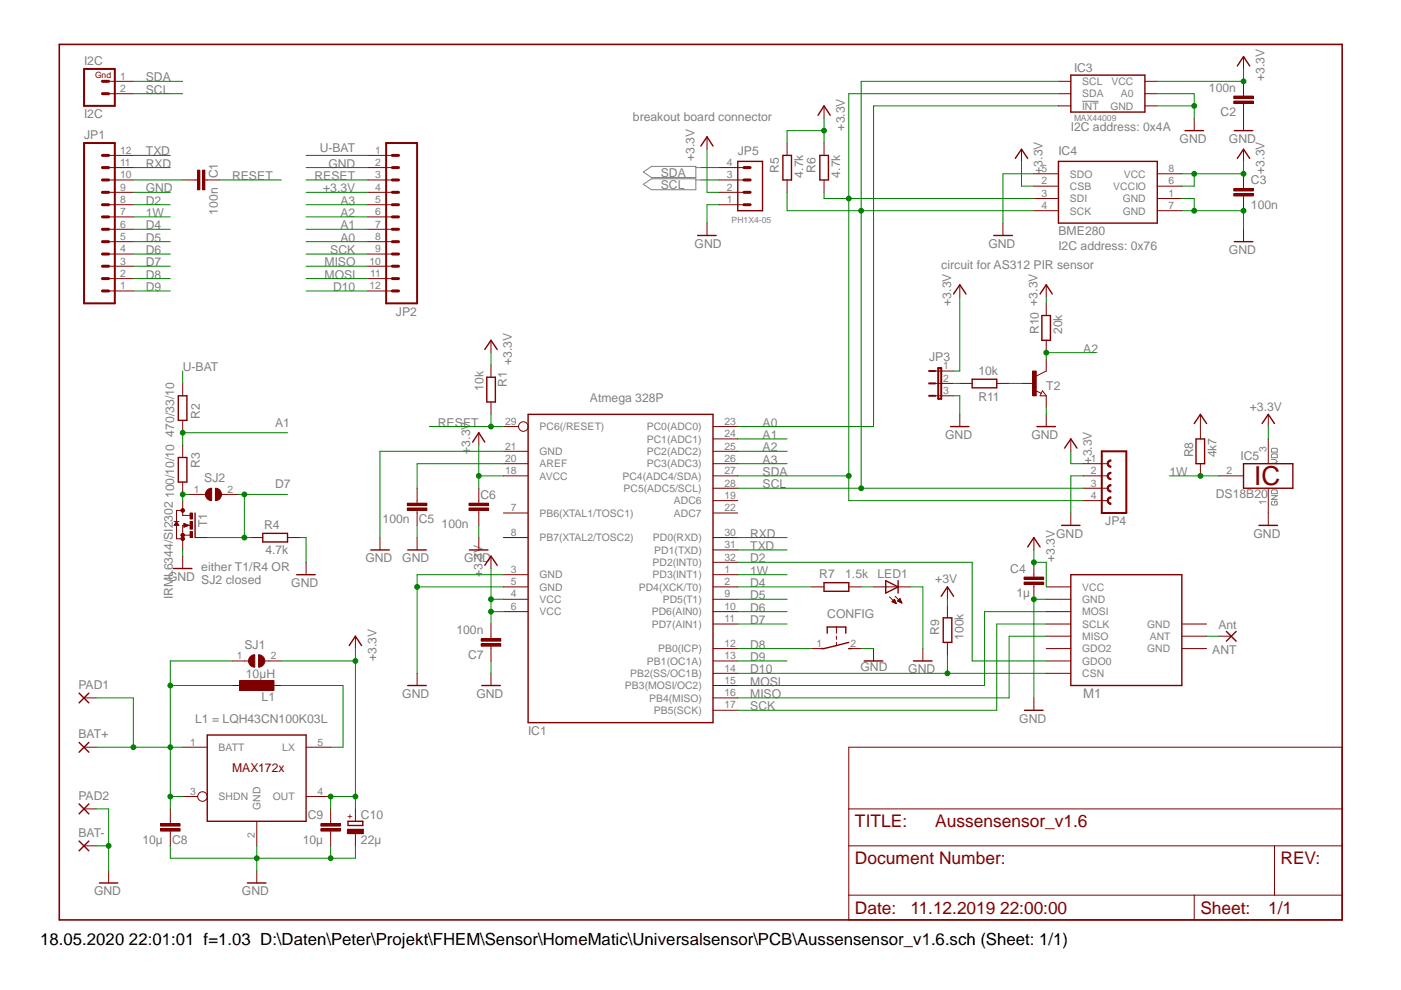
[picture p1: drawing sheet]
<svg xmlns="http://www.w3.org/2000/svg" width="297mm" height="210mm" viewBox="0 0 297 210" stroke-linecap="round" stroke-linejoin="round" font-family="sans-serif">
<path d="M136.4 39.1l1.7-1.2h9.4v2.3h-9.4zM136.4 36.5l1.7-1.2h9.4v2.3h-9.4zM147.5 38.2h1.1M147.5 35.5h1.1M229.4 21.5h3.5M269.6 95.2l.2-.1h.8l.2 .1v.7h-1.2zM269.6 96.4l.2-.2h.8l.2 .2v.6h-1.2zM269.6 97.4h.8l.4 .4-.4 .4h-.8M269.6 104.1l.2-.2h.8l.2 .2v.6h-1.2zM269.6 105.1h1.2l-1.2 .8h1.2M269.8 106.3l-.2 .2v.4l.2 .2h.8l.2-.2v-.4l-.2-.2h-.4v.4" fill="none" stroke="#808080" stroke-width=".21"/>
<path d="M102.8 74.1l1.3-1.9 1.3 1.9M103.2 80h1.8v5.2h-1.8zM112 87.9h39.2v65.3h-39.2zM86.4 145.3h4" fill="none" stroke="#800000" stroke-width=".3"/>
<g fill="none" stroke="#800000" stroke-width=".21">
<path d="M104.1 72.2v2.6M104.1 77.4v2.6M104.1 85.2v2.7M106.7 95.7h5.3M106.7 98.3h5.3M106.7 90.4h3.2M151.2 95.7h5.2M151.2 98.3h5.2M151.2 93.1h5.2M151.2 90.4h5.2M106.7 114h5.3M106.7 108.8h5.3"/>
<path d="M106.7 100.9h5.3M151.2 114h5.2M151.2 108.8h5.2M151.2 100.9h5.2M151.2 119.2h5.2M151.2 116.6h5.2M151.2 106.1h5.2M151.2 103.5h5.2M104.1 134.9v.5M104.1 137v.5M106.7 121.8h5.3M106.7 124.4h5.3"/>
<path d="M106.7 127.1h5.3M106.7 129.7h5.3M151.2 121.8h5.2M151.2 124.4h5.2M151.2 127.1h5.2M151.2 129.7h5.2M151.2 137.5h5.2M151.2 132.3h5.2M88.4 142.8v2.5M151.2 150.6h5.2M151.2 148h5.2M151.2 145.3h5.2"/>
<path d="M151.2 142.8h5.2M151.2 140.1h5.2"/>
<circle cx="111" cy="90.4" r="1.01"/>
</g>
<path d="M102 135.4h4.2v.5h-4.2z" fill-rule="evenodd" fill="#800000"/>
<path d="M102 135.4h4.2v.5h-4.2z" fill="none" stroke="#800000" stroke-width=".21"/>
<path d="M102 136.5h4.2v.5h-4.2z" fill-rule="evenodd" fill="#800000"/>
<path d="M88.4 106.1v.6M88.4 108.2v.6M102 136.5h4.2v.5h-4.2zM104.1 132.3v2.6M104.1 137.5v2.6M195.7 137.5v2.6M104.1 142.8v2.5" fill="none" stroke="#800000" stroke-width=".21"/>
<path d="M102.2 145.3h3.9M193.7 140.1h3.9" fill="none" stroke="#800000" stroke-width=".3"/>
<path d="M86.4 106.7h4.1v.5h-4.1z" fill-rule="evenodd" fill="#800000"/>
<path d="M86.4 106.7h4.1v.5h-4.1z" fill="none" stroke="#800000" stroke-width=".21"/>
<path d="M86.4 107.7h4.1v.5h-4.1z" fill-rule="evenodd" fill="#800000"/>
<path d="M101.5 91.8v2.6M80.6 114v2.6M86.4 107.7h4.1v.5h-4.1zM88.4 103.5v2.6M88.4 108.8v2.6M88.4 114v2.6M101.5 106.1v.6M101.5 108.2v.6M219.2 114v2.6M172.1 124.4h2.6M180 124.4h2.6M219.2 148v2.6" fill="none" stroke="#800000" stroke-width=".21"/>
<path d="M100.2 93.7l1.3-1.9 1.3 1.9M78.6 116.6h3.9M86.4 116.6h4M217.9 116l1.3-2 1.3 2M174.7 123.5h5.3v1.9h-5.3zM217.2 150.6h3.9" fill="none" stroke="#800000" stroke-width=".3"/>
<path d="M99.4 106.7h4.2v.5h-4.2z" fill-rule="evenodd" fill="#800000"/>
<path d="M99.4 106.7h4.2v.5h-4.2z" fill="none" stroke="#800000" stroke-width=".21"/>
<path d="M99.4 107.7h4.2v.5h-4.2z" fill-rule="evenodd" fill="#800000"/>
<g fill="none" stroke="#800000" stroke-width=".21">
<path d="M263.7 19.9v.5M23 32.9h5.3M23 35.5h5.3M23 38.2h5.3M78 32.9h5.2M78 35.5h5.2M78 38.2h5.2M263.7 21.9v.6M23 40.8h5.3M23 43.4h5.3M23 46h5.3M23 48.6h5.3"/>
<path d="M23 51.2h5.3M23 53.9h5.3M23 56.4h5.3M23 59.1h5.3M78 40.8h5.2M78 43.4h5.2M78 46h5.2M78 48.6h5.2M78 51.2h5.2M78 53.9h5.2M78 56.4h5.2M78 59.1h5.2"/>
<path d="M23 61.7h5.3M78 61.7h5.2M99.4 107.7h4.2v.5h-4.2zM101.5 103.5v2.6M101.5 108.8v2.6M101.5 114v2.6M104.1 117.9v2.6M185.2 137.5v2.6M185.2 124.4h7.8M188.6 126.5l1.4 1.5M189.1 127.6l.6-.5 .3 .9zM189.2 127.6h.7"/>
<path d="M189.2 127.5h.6M189.3 127.4h.5M189.4 127.3h.3M189.4 127.7h.5M189.5 127.2h.2M189.6 127.1h.1M189.6 127.8h.3M189.8 126.4l1.4 1.5M189.8 127.9h.2M190.3 127.4h.7M190.4 127.3h.6M190.5 127.5h.6"/>
<path d="M190.5 127.2h.5M190.6 127.1h.3M190.7 127.6h.4M190.7 127.1h.2M190.8 126.9l-.5 .5 .9 .5M190.8 126.9l.4 1M190.8 127h.1M190.9 127.7h.2M191.1 127.8h.1M258.4 134.9h2.6"/>
</g>
<path d="M99.5 116.6h4M102.8 119.9l1.3-2 1.3 2M187.8 123.1l2.6 1.3-2.6 1.3zM190.4 123.1v2.6M260 133.9l2.1 2M262.1 133.9l-2.1 2M183.2 140.1h4" fill="none" stroke="#800000" stroke-width=".3"/>
<path d="M17.8 30.3h6.5v34h-6.5zM81.9 30.3h6.5v34h-6.5z" fill="none" stroke="#800000" stroke-width=".42"/>
<g fill="none" stroke="#800000" stroke-width=".63">
<path d="M21.7 38.2h1.3M21.7 35.5h1.3M21.7 32.9h1.3M83.2 38.2h1.3M83.2 35.5h1.3M83.2 32.9h1.3M21.7 43.4h1.3M21.7 40.8h1.3M21.7 46h1.3M21.7 48.6h1.3M21.7 51.2h1.3M21.7 53.9h1.3"/>
<path d="M21.7 56.4h1.3M21.7 59.1h1.3M83.2 43.4h1.3M83.2 40.8h1.3M83.2 46h1.3M83.2 48.6h1.3M83.2 51.2h1.3M83.2 53.9h1.3M83.2 56.4h1.3M83.2 59.1h1.3M21.7 61.7h1.3M83.2 61.7h1.3"/>
</g>
<path d="M261.6 20.4h4.1v.5h-4.1z" fill-rule="evenodd" fill="#800000"/>
<path d="M261.6 20.4h4.1v.5h-4.1z" fill="none" stroke="#800000" stroke-width=".21"/>
<path d="M261.6 21.4h4.1v.5h-4.1z" fill-rule="evenodd" fill="#800000"/>
<g fill="none" stroke="#800000" stroke-width=".21">
<path d="M23 17.2h5.3M23 19.9h5.3M263.7 12v2.6M263.7 17.2v2.7M41.4 38.2h.5M43.4 38.2h.5M166.9 30.3v2.6M166.9 38.2v2.6M174.7 22.5v2.6M174.7 30.3v2.6M174.7 38.2v2.6M261.6 21.4h4.1v.5h-4.1z"/>
<path d="M263.7 22.5v5.2"/>
</g>
<path d="M262.3 14l1.4-2 1.3 2M166 32.9h1.8v5.3h-1.8zM173.4 24.4l1.3-1.9 1.3 1.9M173.8 32.9h1.8v5.3h-1.8zM261.7 27.7h3.9" fill="none" stroke="#800000" stroke-width=".3"/>
<path d="M17.8 14.6h6.5v7.9h-6.5z" fill="none" stroke="#800000" stroke-width=".42"/>
<path d="M21.7 19.9h1.3M21.7 17.2h1.3" fill="none" stroke="#800000" stroke-width=".63"/>
<path d="M41.9 36.1h.5v4.1h-.5z" fill-rule="evenodd" fill="#800000"/>
<path d="M41.9 36.1h.5v4.1h-.5z" fill="none" stroke="#800000" stroke-width=".21"/>
<path d="M42.9 36.1h.5v4.1h-.5z" fill-rule="evenodd" fill="#800000"/>
<path d="M38.7 38.2h2.7M42.9 36.1h.5v4.1h-.5zM43.9 38.2h2.7M227 108.8v2.6" fill="none" stroke="#800000" stroke-width=".21"/>
<path d="M225.1 111.4h3.9" fill="none" stroke="#800000" stroke-width=".3"/>
<path d="M233.6 95.7h5.2" fill="none" stroke="#800000" stroke-width=".42"/>
<path d="M235.1 102.8h.4v.2a.53 .53 0 0 0-.5 .5 .53 .53 0 0 0 .5 .6v.2a.81 .81 0 0 1-.7-.5 .81 .81 0 0 1 .3-1z" fill-rule="evenodd" fill="#800000"/>
<path d="M235.1 102.8h.4v.2a.53 .53 0 0 0-.5 .5 .53 .53 0 0 0 .5 .6v.2a.81 .81 0 0 1-.7-.5 .81 .81 0 0 1 .3-1z" fill="none" stroke="#800000" stroke-width=".21"/>
<path d="M234.9 100.5l.5-.4h.1v.3a.53 .53 0 0 0-.5 .5 .53 .53 0 0 0 .5 .5v.3a.78 .78 0 0 1-.7-.4 .78 .78 0 0 1 .1-.8z" fill-rule="evenodd" fill="#800000"/>
<path d="M234.9 100.5l.5-.4h.1v.3a.53 .53 0 0 0-.5 .5 .53 .53 0 0 0 .5 .5v.3a.78 .78 0 0 1-.7-.4 .78 .78 0 0 1 .1-.8z" fill="none" stroke="#800000" stroke-width=".21"/>
<path d="M234.9 97.8l.5-.3h.1v.3a.53 .53 0 0 0-.5 .5 .53 .53 0 0 0 .5 .5v.3a.78 .78 0 0 1-.7-.4 .78 .78 0 0 1 .1-.9z" fill-rule="evenodd" fill="#800000"/>
<path d="M234.9 97.8l.5-.3h.1v.3a.53 .53 0 0 0-.5 .5 .53 .53 0 0 0 .5 .5v.3a.78 .78 0 0 1-.7-.4 .78 .78 0 0 1 .1-.9z" fill="none" stroke="#800000" stroke-width=".21"/>
<path d="M233.6 95.7v13.1h5.2v-13.1" fill="none" stroke="#800000" stroke-width=".42"/>
<path d="M235.1 105.5l.4-.2v.3a.51 .51 0 0 0-.5 .5 .51 .51 0 0 0 .5 .6v.2a.82 .82 0 0 1-.7-.5 .82 .82 0 0 1 .3-.9z" fill-rule="evenodd" fill="#800000"/>
<path d="M227 93.1v2.6M229.7 98.3h5.2M229.7 100.9h5.2M229.7 103.5h5.2M229.7 106.1h5.2M235.1 105.5l.4-.2v.3a.51 .51 0 0 0-.5 .5 .51 .51 0 0 0 .5 .6v.2a.82 .82 0 0 1-.7-.5 .82 .82 0 0 1 .3-.9zM75.4 134.9v2.6M17.8 158.4h2.6M17.8 179.3h2.6M23 184.6v2.6" fill="none" stroke="#800000" stroke-width=".21"/>
<path d="M225.7 95l1.3-1.9 1.3 1.9M74 136.9l1.4-2 1.3 2M16.8 157.4l2 2.1M18.8 157.4l-2 2.1M16.8 178.3l2 2.1M18.8 178.3l-2 2.1M21.1 187.2h3.9" fill="none" stroke="#800000" stroke-width=".3"/>
<path d="M50.8 144.3h7.3v2.1h-7.3z" fill-rule="evenodd" fill="#800000"/>
<path d="M49.2 145.3h2.6M50.8 144.3h7.3v2.1h-7.3zM57 145.3h2.6M36.1 174.1v.5M36.1 176.2v.6" fill="none" stroke="#800000" stroke-width=".21"/>
<path d="M34 174.6h4.2v.5h-4.2z" fill-rule="evenodd" fill="#800000"/>
<path d="M34 174.6h4.2v.5h-4.2z" fill="none" stroke="#800000" stroke-width=".21"/>
<path d="M34 175.7h4.2v.5h-4.2z" fill-rule="evenodd" fill="#800000"/>
<path d="M34 175.7h4.2v.5h-4.2zM36.1 171.5v2.6M36.1 176.8v2.5M70.1 174.1v.5M70.1 176.2v.6" fill="none" stroke="#800000" stroke-width=".21"/>
<path d="M68 174.6h4.2v.5h-4.2z" fill-rule="evenodd" fill="#800000"/>
<path d="M68 174.6h4.2v.5h-4.2z" fill="none" stroke="#800000" stroke-width=".21"/>
<path d="M68 175.7h4.2v.5h-4.2z" fill-rule="evenodd" fill="#800000"/>
<path d="M68 175.7h4.2v.5h-4.2zM70.1 171.5v2.6M70.1 176.8v2.5M54.4 184.6v2.6" fill="none" stroke="#800000" stroke-width=".21"/>
<path d="M52.5 187.2h3.9" fill="none" stroke="#800000" stroke-width=".3"/>
<path d="M54.8 138.8a1.31 1.31 0 0 1 1.4 1.3 1.31 1.31 0 0 1-1.4 1.3z" fill-rule="evenodd" fill="#800000"/>
<path d="M54.8 138.8a1.31 1.31 0 0 1 1.4 1.3 1.31 1.31 0 0 1-1.4 1.3z" fill="none" stroke="#800000" stroke-width=".21"/>
<path d="M53.1 139.2l.3-.2 .6-.2v2.6a1.31 1.31 0 0 1-1.2-.8 1.31 1.31 0 0 1 .3-1.4z" fill-rule="evenodd" fill="#800000"/>
<g fill="none" stroke="#800000" stroke-width=".21">
<path d="M216.6 31.6v2.6M219.2 39.5h5.2M219.2 36.8h5.2M245.4 39.5h5.2M245.4 36.8h5.2M263.7 31.6v2.6M263.7 39.5v.5M212.6 47.3v2.6M219.2 42.1h5.2M219.2 44.7h5.2M245.4 42.1h5.2M245.4 44.7h5.2"/>
<path d="M263.7 41.5v.6M263.7 48.6v2.6M38.7 81.3v2.6M38.7 89.1v2.7M38.7 94.4v2.6M38.7 102.2v2.6M53.1 139.2l.3-.2 .6-.2v2.6a1.31 1.31 0 0 1-1.2-.8 1.31 1.31 0 0 1 .3-1.4zM172.1 137.5h2.6M177.3 132.9v1.4M177.3 134.9v.7M177.3 136.2v.7M180 137.5h2.6"/>
<path d="M17.8 148h2.6M49.2 140.1h3.5M56.1 140.1h3.5M180 158.4h104.6v36.6h-104.6zM17.8 171.5h2.6M180 179.3h104.6M180 171.5h104.6M270.2 179.3v10.5M180 189.8h104.6M253.2 189.8v5.2"/>
</g>
<g fill="none" stroke="#800000" stroke-width=".3">
<path d="M215.3 33.6l1.3-2 1.3 2M224.4 34.2h21v13.1h-21zM262.3 33.6l1.4-2 1.3 2M210.7 49.9h3.9M261.7 51.2h3.9M37.8 83.9h1.8v5.2h-1.8zM37.8 97h1.8v5.2h-1.8zM175.4 134.3v-1.4h3.9v1.4M180 136.2l-5.3 1.3h-.6M180 137.5h.6M16.8 147l2 2M18.8 147l-2 2"/>
<path d="M16.8 170.4l2 2.2M18.8 170.4l-2 2.2"/>
</g>
<path d="M12.6 9.4h272v185.6h-272z" fill="none" stroke="#800000" stroke-width=".34"/>
<path d="M261.6 41h4.1v.5h-4.1z" fill-rule="evenodd" fill="#800000"/>
<path d="M261.6 41h4.1v.5h-4.1z" fill="none" stroke="#800000" stroke-width=".21"/>
<path d="M261.6 40h4.1v.5h-4.1z" fill-rule="evenodd" fill="#800000"/>
<path d="M261.6 40h4.1v.5h-4.1zM263.7 36.8v2.7M263.7 42.1v2.6M254.5 87.9v5.2M254.5 98.3v2.6M268.9 87.9v2.5M268.9 93.1v5.2M258.4 100.9h5.3M268.9 103.5v7.9M219.2 121.8v.6M219.2 123.9v.5" fill="none" stroke="#800000" stroke-width=".21"/>
<path d="M253.2 89.8l1.3-1.9 1.3 1.9M253.6 93.1h1.8v5.2h-1.8zM263.7 98.3h10.4v5.2h-10.4zM267.6 89.8l1.3-1.9 1.3 1.9M266.9 111.4h3.9" fill="none" stroke="#800000" stroke-width=".3"/>
<path d="M217.1 123.4h4.2v.5h-4.2z" fill-rule="evenodd" fill="#800000"/>
<path d="M217.1 123.4h4.2v.5h-4.2z" fill="none" stroke="#800000" stroke-width=".21"/>
<path d="M217.1 122.4h4.2v.5h-4.2z" fill-rule="evenodd" fill="#800000"/>
<path d="M219.2 119.2v2.6M217.1 122.4h4.2v.5h-4.2zM219.2 124.4v2.7" fill="none" stroke="#800000" stroke-width=".21"/>
<path d="M73.8 174.1h3.1v.9h-3.1z" fill="none" stroke="#800000" stroke-width=".3"/>
<path d="M73.7 175.8h3.3v1h-3.3z" fill-rule="evenodd" fill="#800000"/>
<path d="M36.9 110.6h1M37.4 110.6l.5 .8h-1zM38.7 108.2h-1.3v6h1.3v-2.8h1.6M38.7 108.8v.5h1.6M38.7 113.5h1.6M39 111l1 .4-1 .4zM73.7 175.8h3.3v1h-3.3zM75.4 171.5v2.6M75.4 176.8v2.5" fill="none" stroke="#800000" stroke-width=".21"/>
<path d="M37.4 110.8l.3 .4h-.5zM39.6 111.4l-.5-.3v.5l.7-.2M41.4 108.8v5.2" fill="none" stroke="#800000" stroke-width=".3"/>
<circle cx="38.7" cy="114.2" r=".38" fill="#800000"/>
<circle cx="38.7" cy="114.2" r=".38" fill="none" stroke="#800000" stroke-width=".21"/>
<circle cx="38.7" cy="113.5" r=".38" fill="#800000"/>
<circle cx="38.7" cy="113.5" r=".38" fill="none" stroke="#800000" stroke-width=".21"/>
<circle cx="38.7" cy="108.2" r=".38" fill="#800000"/>
<circle cx="38.7" cy="108.2" r=".38" fill="none" stroke="#800000" stroke-width=".21"/>
<path d="M40.3 108.8h.5v1.2h-.5z" fill-rule="evenodd" fill="#800000"/>
<path d="M40.3 108.8h.5v1.2h-.5z" fill="none" stroke="#800000" stroke-width=".21"/>
<path d="M40.3 112.7h.5v1.3h-.5z" fill-rule="evenodd" fill="#800000"/>
<path d="M40.3 112.7h.5v1.3h-.5z" fill="none" stroke="#800000" stroke-width=".21"/>
<path d="M40.3 110.6h.5v1.6h-.5z" fill-rule="evenodd" fill="#800000"/>
<path d="M38.7 106.1v2.7M38.7 114v2.6M38.7 117.9v2.6M40.3 110.6h.5v1.6h-.5zM41.4 114h2.5M53.1 114h2.6M61 114h2.6" fill="none" stroke="#800000" stroke-width=".21"/>
<path d="M55.7 113.1h5.3v1.8h-5.3zM36.7 120.5h4" fill="none" stroke="#800000" stroke-width=".3"/>
<path d="M45.7 103.5a1.31 1.31 0 0 1 1.3 1.3 1.31 1.31 0 0 1-1.3 1.3z" fill-rule="evenodd" fill="#800000"/>
<path d="M45.7 103.5a1.31 1.31 0 0 1 1.3 1.3 1.31 1.31 0 0 1-1.3 1.3z" fill="none" stroke="#800000" stroke-width=".21"/>
<path d="M43.9 103.9l.4-.3 .6-.1v2.6a1.31 1.31 0 0 1-1.3-.8 1.31 1.31 0 0 1 .3-1.4z" fill-rule="evenodd" fill="#800000"/>
<g fill="none" stroke="#800000" stroke-width=".21">
<path d="M224.4 19.9h2.6M224.4 17.2h2.6M242.7 19.9h2.7M242.7 17.2h2.7M149.9 29v2.6M152.5 38.2h5.2M152.5 35.5h5.2M224.4 22.5h2.6M242.7 22.5h2.7M253.2 25.1v2.6M149.9 47.3v2.6M152.5 43.4h5.2"/>
<path d="M152.5 40.8h5.2M221.8 78.7l-2.1 1M219.5 82.8l1.3 .6M221 82.9l.8 1h-1.3zM40 104.8h3.6M43.9 103.9l.4-.3 .6-.1v2.6a1.31 1.31 0 0 1-1.3-.8 1.31 1.31 0 0 1 .3-1.4zM46.9 104.8h3.6M64.9 119.2v2.6M200.9 124.4v2.7M200.9 128.4v2.6M200.9 136.2v2.6M38.7 158.4h5.2"/>
<path d="M64.9 158.4h5.2M38.7 168.9h3.2M54.4 174.1v5.2M64.9 168.9h5.2"/>
<circle cx="42.9" cy="168.9" r="1.01"/>
</g>
<path d="M227 15.9h15.7v7.9h-15.7zM148.6 31l1.3-2 1.3 2M156.4 34.2h5.3v10.5h-5.3zM251.2 27.7h3.9M147.9 49.9h3.9M62.9 121.8h3.9M199.6 126.4l1.3-2 1.3 2M200 131h1.8v5.2h-1.8zM43.9 155.8h21v18.3h-21z" fill="none" stroke="#800000" stroke-width=".3"/>
<path d="M157.7 38.2h1.3M157.7 35.5h1.3M157.7 40.8h1.3M157.7 43.4h1.3" fill="none" stroke="#800000" stroke-width=".63"/>
<path d="M218.9 78.7h.8v5.2h-.8z" fill-rule="evenodd" fill="#800000"/>
<g fill="none" stroke="#800000" stroke-width=".21">
<path d="M198.3 78.7h3.9M203.5 60.4v2.6M218.9 78.7h.8v5.2h-.8zM221.8 60.4v2.6M221.8 64.3v2.6M221.8 72.2v2.6M221.8 76.1v2.6M198.3 81.3h3.9M198.3 83.9h3.9M203.5 81.3h2.6M203.5 87.9v2.5M211.3 81.3h2.7"/>
<path d="M216.6 81.3h2.6M221.8 83.9v2.6M221.8 87.9v2.5M221.8 134.9h5.2M221.8 137.5h5.2M221.8 127.1h5.2M221.8 132.3h5.2M221.8 129.7h5.2M221.8 124.4h5.2M250.6 134.9h5.2M250.6 137.5h5.2M250.6 132.3h5.2"/>
<path d="M221.8 142.8h5.2M221.8 140.1h5.2"/>
</g>
<path d="M202.2 62.3l1.3-1.9 1.3 1.9M220.5 62.3l1.3-1.9 1.3 1.9M220.9 66.9h1.8v5.3h-1.8zM201.5 90.4h3.9M206.1 80.4h5.2v1.8h-5.2zM219.8 90.4h4M227 121.8h23.6v23.5h-23.6z" fill="none" stroke="#800000" stroke-width=".3"/>
<path d="M197 78.7h1.3M198.9 78h.7v6.6h-.7zM197 83.9h1.3M197 81.3h1.3" fill="none" stroke="#800000" stroke-width=".42"/>
<path d="M106.7 95.7h-26.1v18.3M88.4 124.4h18.3M106.7 121.8h-18.3v21" fill="none" stroke="#008000" stroke-width=".21"/>
<circle cx="88.4" cy="124.4" r=".51" fill="#008000"/>
<g fill="none" stroke="#008000" stroke-width=".21">
<path d="M88.4 111.4v2.6M193 124.4h2.7v13.1M221.8 127.1h-2.6v20.9M104.1 140.1v2.7"/>
<circle cx="88.4" cy="124.4" r=".51"/>
</g>
<circle cx="219.2" cy="127.1" r=".51" fill="#008000"/>
<g fill="none" stroke="#008000" stroke-width=".21">
<path d="M64.9 35.5h13.1M28.3 40.8h7.8M101.5 111.4v2.6M229.7 100.9h-2.7v7.9M182.6 137.5h2.6M20.4 171.5h2.6v13.1M20.4 179.3h2.6"/>
<circle cx="219.2" cy="127.1" r=".51"/>
</g>
<circle cx="23" cy="179.3" r=".51" fill="#008000"/>
<g fill="none" stroke="#008000" stroke-width=".21">
<path d="M36.1 179.3v2.7h18.3M54.4 179.3v5.3"/>
<circle cx="23" cy="179.3" r=".51"/>
</g>
<circle cx="54.4" cy="182" r=".51" fill="#008000"/>
<g fill="none" stroke="#008000" stroke-width=".21">
<path d="M70.1 179.3v2.7M75.4 179.3v2.7h-21"/>
<circle cx="54.4" cy="182" r=".51"/>
</g>
<circle cx="70.1" cy="182" r=".51" fill="#008000"/>
<g fill="none" stroke="#008000" stroke-width=".21">
<path d="M219.2 36.8h-6.6v10.5M250.6 44.7h13.1v3.9"/>
<circle cx="70.1" cy="182" r=".51"/>
</g>
<circle cx="263.6" cy="44.7" r=".51" fill="#008000"/>
<g fill="none" stroke="#008000" stroke-width=".21">
<path d="M250.6 42.1h2.6v2.6"/>
<circle cx="263.6" cy="44.7" r=".51"/>
</g>
<circle cx="253.2" cy="44.7" r=".51" fill="#008000"/>
<g fill="none" stroke="#008000" stroke-width=".21">
<path d="M253.2 19.9v5.2M245.4 22.5h7.8M38.7 116.6v1.3M63.6 114h1.3v5.2"/>
<circle cx="253.2" cy="44.7" r=".51"/>
</g>
<circle cx="253.2" cy="22.5" r=".51" fill="#008000"/>
<g fill="none" stroke="#008000" stroke-width=".21">
<path d="M245.4 19.9h7.8M28.3 43.4h7.8M64.9 59.1h13.1M64.9 56.4h13.1M64.9 53.9h13.1M152.5 43.4h-2.6v3.9M91 90.4h15.7M104.1 87.9v2.5M106.7 98.3h-18.3v5.2M202.2 83.9h1.3v4M221.8 86.5v1.4M156.4 119.2h49.7v20.9h15.7"/>
<path d="M221.8 129.7h-13.1v15.6h-52.3M221.8 134.9h-7.8v13.1h-57.6M221.8 132.3h-10.5v18.3h-54.9"/>
<circle cx="253.2" cy="22.5" r=".51"/>
</g>
<circle cx="104.1" cy="90.4" r=".51" fill="#008000"/>
<g fill="none" stroke="#008000" stroke-width=".21">
<path d="M28.3 32.9h7.8M28.3 35.5h7.8M46.6 38.2h13M64.9 38.2h13.1M156.4 116.6h10.5M156.4 114h10.5M200.9 138.8v4M156.4 142.8h65.4"/>
<circle cx="104.1" cy="90.4" r=".51"/>
</g>
<circle cx="200.9" cy="142.8" r=".51" fill="#008000"/>
<g fill="none" stroke="#008000" stroke-width=".21">
<path d="M180 19.9v81h-23.6M28.3 59.1h7.8M28.3 48.6h7.8M64.9 61.7h13.1M156.4 137.5h15.7M156.4 124.4h15.7M182.6 124.4h2.6M255.8 134.9h2.6"/>
<circle cx="200.9" cy="142.8" r=".51"/>
</g>
<circle cx="180" cy="42.1" r=".51" fill="#008000"/>
<g fill="none" stroke="#008000" stroke-width=".21">
<path d="M174.7 40.8v1.3h44.5M180 100.9v5.2"/>
<circle cx="180" cy="42.1" r=".51"/>
</g>
<circle cx="180" cy="100.9" r=".51" fill="#008000"/>
<g fill="none" stroke="#008000" stroke-width=".21">
<path d="M28.3 17.2h10.4M180 19.9h44.4M182.6 17.2v86.3M148.6 35.5h3.9M180 106.1h49.7"/>
<circle cx="180" cy="100.9" r=".51"/>
</g>
<circle cx="182.6" cy="44.7" r=".51" fill="#008000"/>
<g fill="none" stroke="#008000" stroke-width=".21">
<path d="M166.9 40.8v3.9h52.3M156.4 103.5h73.3"/>
<circle cx="182.6" cy="44.7" r=".51"/>
</g>
<circle cx="182.6" cy="103.5" r=".51" fill="#008000"/>
<g fill="none" stroke="#008000" stroke-width=".21">
<path d="M28.3 19.9h10.4M182.6 17.2h41.8M148.6 38.2h3.9M224.4 22.5h-39.2v67.9h-28.8M28.3 51.2h7.8M28.3 53.9h7.8M28.3 56.4h7.8M64.9 51.2h13.1M28.3 61.7h7.8M43.9 114h9.2M50.5 104.8h10.5M156.4 127.1h10.5"/>
<path d="M156.4 129.7h10.5M156.4 132.3h10.5M156.4 140.1h10.5"/>
<circle cx="182.6" cy="103.5" r=".51"/>
</g>
<circle cx="51.8" cy="114" r=".51" fill="#008000"/>
<g fill="none" stroke="#008000" stroke-width=".21">
<path d="M51.8 104.8v9.2"/>
<circle cx="51.8" cy="114" r=".51"/>
</g>
<circle cx="51.8" cy="104.8" r=".51" fill="#008000"/>
<g fill="none" stroke="#008000" stroke-width=".21">
<path d="M64.9 48.6h13.1M38.7 91.8v2.6M156.4 93.1h10.5"/>
<circle cx="51.8" cy="104.8" r=".51"/>
</g>
<circle cx="38.7" cy="91.8" r=".51" fill="#008000"/>
<g fill="none" stroke="#008000" stroke-width=".21">
<path d="M64.9 46h13.1M232.3 74.8h-10.5v1.3M38.7 91.8h22.3M156.4 95.7h10.5"/>
<circle cx="38.7" cy="91.8" r=".51"/>
</g>
<circle cx="221.8" cy="74.8" r=".51" fill="#008000"/>
<g fill="none" stroke="#008000" stroke-width=".21">
<path d="M28.3 38.2h10.4M64.9 32.9h13.1M64.9 43.4h13.1M38.7 78.7v2.6M156.4 98.3h10.5M36.1 158.4h2.6M49.2 145.3h-13.1v23.6h2.6M59.6 145.3h13.1v13.1h-2.6"/>
<circle cx="221.8" cy="74.8" r=".51"/>
</g>
<circle cx="36.1" cy="158.4" r=".51" fill="#008000"/>
<g fill="none" stroke="#008000" stroke-width=".21">
<path d="M36.1 168.9v2.6"/>
<circle cx="36.1" cy="158.4" r=".51"/>
</g>
<circle cx="36.1" cy="168.9" r=".51" fill="#008000"/>
<g fill="none" stroke="#008000" stroke-width=".21">
<path d="M49.2 140.1h-13.1v5.2"/>
<circle cx="36.1" cy="168.9" r=".51"/>
</g>
<circle cx="36.1" cy="145.3" r=".51" fill="#008000"/>
<g fill="none" stroke="#008000" stroke-width=".21">
<path d="M20.4 158.4h15.7M20.4 148h7.9v10.4"/>
<circle cx="36.1" cy="145.3" r=".51"/>
</g>
<circle cx="28.3" cy="158.4" r=".51" fill="#008000"/>
<g fill="none" stroke="#008000" stroke-width=".21">
<path d="M75.4 137.5v31.4h-5.3v2.6M59.6 140.1h15.8"/>
<circle cx="28.3" cy="158.4" r=".51"/>
</g>
<circle cx="75.3" cy="140.1" r=".51" fill="#008000"/>
<g fill="none" stroke="#008000" stroke-width=".21">
<path d="M75.4 168.9v2.6"/>
<circle cx="75.3" cy="140.1" r=".51"/>
</g>
<circle cx="75.3" cy="168.9" r=".51" fill="#008000"/>
<circle cx="75.3" cy="168.9" r=".51" fill="none" stroke="#008000" stroke-width=".21"/>
<circle cx="70.1" cy="168.9" r=".51" fill="#008000"/>
<g fill="none" stroke="#008000" stroke-width=".21">
<path d="M104.1 74.8v2.6M101.5 94.4v9.1M101.5 100.9h5.2"/>
<circle cx="70.1" cy="168.9" r=".51"/>
</g>
<circle cx="101.5" cy="100.9" r=".51" fill="#008000"/>
<g fill="none" stroke="#008000" stroke-width=".21">
<path d="M219.2 116.6v2.6h2.6v5.2"/>
<circle cx="101.5" cy="100.9" r=".51"/>
</g>
<circle cx="219.2" cy="119.2" r=".51" fill="#008000"/>
<g fill="none" stroke="#008000" stroke-width=".21">
<path d="M104.1 127.1h2.6M106.7 129.7h-2.6v2.6"/>
<circle cx="219.2" cy="119.2" r=".51"/>
</g>
<circle cx="104.1" cy="129.7" r=".51" fill="#008000"/>
<g fill="none" stroke="#008000" stroke-width=".21">
<path d="M104.1 127.1v2.6"/>
<circle cx="104.1" cy="129.7" r=".51"/>
</g>
<circle cx="104.1" cy="127.1" r=".51" fill="#008000"/>
<g fill="none" stroke="#008000" stroke-width=".21">
<path d="M174.7 27.7h-7.8v2.6M174.7 25.1v5.2M104.1 120.5v6.6"/>
<circle cx="104.1" cy="127.1" r=".51"/>
</g>
<circle cx="174.7" cy="27.7" r=".51" fill="#008000"/>
<g fill="none" stroke="#008000" stroke-width=".21">
<path d="M216.6 34.2v5.3h2.6M263.7 34.2v2.6h-10.5M64.9 40.8h13.1M227 95.7v2.6h2.7"/>
<circle cx="174.7" cy="27.7" r=".51"/>
</g>
<circle cx="263.6" cy="36.8" r=".51" fill="#008000"/>
<g fill="none" stroke="#008000" stroke-width=".21">
<path d="M250.6 36.8h2.6v2.7h-2.6"/>
<circle cx="263.6" cy="36.8" r=".51"/>
</g>
<circle cx="253.2" cy="36.8" r=".51" fill="#008000"/>
<g fill="none" stroke="#008000" stroke-width=".21">
<path d="M263.7 14.6v2.6h-18.3M268.9 90.4v2.7"/>
<circle cx="253.2" cy="36.8" r=".51"/>
</g>
<circle cx="263.6" cy="17.2" r=".51" fill="#008000"/>
<g fill="none" stroke="#008000" stroke-width=".21">
<path d="M149.9 31.6v9.2h2.6M203.5 63v15.7h-1.3M221.8 63v1.3M247.9 100.9h10.5M200.9 127.1v1.3"/>
<circle cx="263.6" cy="17.2" r=".51"/>
</g>
<circle cx="254.5" cy="100.9" r=".51" fill="#008000"/>
<g fill="none" stroke="#008000" stroke-width=".21">
<path d="M28.3 46h7.8M40 104.8h-1.3v1.3M156.4 121.8h10.5"/>
<circle cx="254.5" cy="100.9" r=".51"/>
</g>
<circle cx="38.7" cy="104.8" r=".51" fill="#008000"/>
<g fill="none" stroke="#008000" stroke-width=".21">
<path d="M202.2 81.3h1.3M214 81.3h2.6"/>
<circle cx="38.7" cy="104.8" r=".51"/>
</g>
<text font-size="5.5" fill="#800000" x="265.9" y="102.9">IC</text>
<g font-size="3.7" fill="#800000">
<text x="181.3" y="175.4">TITLE:</text>
<text x="198.3" y="175.4">Aussensensor_v1.6</text>
<text x="181.3" y="183.3">Document Number:</text>
<text x="271.5" y="183.3">REV:</text>
<text x="181.3" y="193.7">Date:</text>
<text x="193" y="193.7">11.12.2019</text>
<text x="212" y="193.7">22:00:00</text>
<text x="254.5" y="193.7">Sheet:</text>
<text x="268.9" y="193.7">1/1</text>
</g>
<g font-size="3.6">
<text x="8.5" y="200.4">18.05.2020</text>
<text x="27.3" y="200.4">22:01:01 f=1.03 D:\Daten\Peter\Projekt\FHEM\Sensor\HomeMatic\Universalsensor\PCB\Aussensensor_v1.6.sch (Sheet: 1/1)</text>
</g>
<text font-size="2.8" fill="#808080" x="229.7" y="148">M1</text>
<g font-size="2.6" fill="#808080">
<text x="17.8" y="13.8">I2C</text>
<text x="30.9" y="17.2">SDA</text>
<text x="227.7" y="15.3">IC3</text>
<text x="268.1" y="17.2" transform="rotate(-90 268.1 17.2)">+3.3V</text>
<text x="30.9" y="19.9">SCL</text>
<text x="256.3" y="19.4">100n</text>
<text x="17.8" y="29.5">JP1</text>
<text x="17.8" y="25.1">I2C</text>
<text x="134.2" y="25.8">breakout board connector</text>
<text x="179.2" y="27.7" transform="rotate(-90 179.2 27.7)">+3.3V</text>
<text x="227" y="27.7">I2C address: 0x4A</text>
<text x="258.8" y="24.7">C2</text>
<text x="30.9" y="32.9">TXD</text>
<text x="30.9" y="35.5">RXD</text>
<text x="67.8" y="32.1">U-BAT</text>
<text x="69.6" y="35.5">GND</text>
<text x="147.3" y="34.2" transform="rotate(-90 147.3 34.2)">+3.3V</text>
<text x="156.4" y="32.9">JP5</text>
<text x="224.4" y="32.9">IC4</text>
<text x="250.1" y="30.3">GND</text>
<text x="260.6" y="30.3">GND</text>
<text x="30.9" y="40.8">GND</text>
<text x="46.2" y="37.8" transform="rotate(-90 46.2 37.8)">C1</text>
<text x="49.2" y="38.2">RESET</text>
<text x="66.7" y="38.2">RESET</text>
<text x="68.5" y="40.8">+3.3V</text>
<text x="140.1" y="37.5">SDA</text>
<text x="140.1" y="40.1">SCL</text>
<text x="165.1" y="36.6" transform="rotate(-90 165.1 36.6)">R5</text>
<text x="170.3" y="37.6" transform="rotate(-90 170.3 37.6)">4.7k</text>
<text x="172.9" y="36.6" transform="rotate(-90 172.9 36.6)">R6</text>
<text x="178.1" y="37.6" transform="rotate(-90 178.1 37.6)">4.7k</text>
<text x="221" y="36.8" transform="rotate(-90 221 36.8)">+3.3V</text>
<text x="265.2" y="39.1">C3</text>
<text x="268.1" y="36.8" transform="rotate(-90 268.1 36.8)">+3.3V</text>
<text x="30.9" y="43.4">D2</text>
<text x="30.9" y="46">1W</text>
<text x="46.2" y="45.5" transform="rotate(-90 46.2 45.5)">100n</text>
<text x="72.2" y="46">A2</text>
<text x="72.2" y="43.4">A3</text>
<text x="265.2" y="44.3">100n</text>
<text x="30.9" y="48.6">D4</text>
<text x="30.9" y="51.2">D5</text>
<text x="30.9" y="53.9">D6</text>
<text x="70" y="53.9">SCK</text>
<text x="72.2" y="51.2">A0</text>
<text x="72.2" y="48.6">A1</text>
<text x="147.3" y="52.5">GND</text>
<text x="209.5" y="52.5">GND</text>
<text x="224.4" y="53.1">I2C address: 0x76</text>
<text x="224.4" y="49.9">BME280</text>
<text x="260.6" y="53.9">GND</text>
<text x="30.9" y="59.1">D8</text>
<text x="30.9" y="56.4">D7</text>
<text x="68.8" y="59.1">MOSI</text>
<text x="68.8" y="56.4">MISO</text>
<text x="199.6" y="57.1">circuit for AS312 PIR sensor</text>
<text x="30.9" y="61.7">D9</text>
<text x="70.6" y="61.7">D10</text>
<text x="201.7" y="64.8" transform="rotate(-90 201.7 64.8)">+3.3V</text>
<text x="83.9" y="66.9">JP2</text>
<text x="220.3" y="70.8" transform="rotate(-90 220.3 70.8)">R10 +3.3V</text>
<text x="225.2" y="70.8" transform="rotate(-90 225.2 70.8)">20k</text>
<text x="108.5" y="77.4" transform="rotate(-90 108.5 77.4)">+3.3V</text>
<text x="197" y="76.6">JP3</text>
<text x="229.7" y="74.8">A2</text>
<text x="38.7" y="78.7">U-BAT</text>
<text x="102.5" y="82.9" transform="rotate(-90 102.5 82.9)">10k</text>
<text x="107.5" y="82" transform="rotate(-90 107.5 82)">R1</text>
<text x="207.4" y="79.5">10k</text>
<text x="221.8" y="82.6">T2</text>
<text x="42.3" y="88.8" transform="rotate(-90 42.3 88.8)">R2</text>
<text x="125.1" y="85.2">Atmega 328P</text>
<text x="207.4" y="85">R11</text>
<text x="265" y="87.1">+3.3V</text>
<text x="36.9" y="92.6" transform="rotate(-90 36.9 92.6)">470/33/10</text>
<text x="58.3" y="90.4">A1</text>
<text x="92.8" y="90.4">RESET</text>
<text x="161.7" y="90.4">A0</text>
<text x="161.7" y="93.1">A1</text>
<text x="161.7" y="95.7">A2</text>
<text x="200.4" y="93.1">GND</text>
<text x="218.7" y="93.1">GND</text>
<text x="42.3" y="99.2" transform="rotate(-90 42.3 99.2)">R3</text>
<text x="99.7" y="96.2" transform="rotate(-90 99.7 96.2)">+3.3V</text>
<text x="161.7" y="100.9">SDA</text>
<text x="161.7" y="98.3">A3</text>
<text x="231.5" y="98.3" transform="rotate(-90 231.5 98.3)">+3.3V</text>
<text x="247.9" y="100.9">1W</text>
<text x="252.9" y="97" transform="rotate(-90 252.9 97)">R8</text>
<text x="257.9" y="97" transform="rotate(-90 257.9 97)">4k7</text>
<text x="263" y="97.6">IC5</text>
<text x="36.9" y="105.6" transform="rotate(-90 36.9 105.6)">100/10/10</text>
<text x="43.3" y="102.2">SJ2</text>
<text x="58.3" y="103.5">D7</text>
<text x="101.9" y="105.8">C6</text>
<text x="161.7" y="103.5">SCL</text>
<text x="257.8" y="105.5">DS18B20</text>
<text x="43.9" y="111.8" transform="rotate(-90 43.9 111.8)">T1</text>
<text x="56" y="112.2">R4</text>
<text x="81.1" y="111">100n</text>
<text x="88.8" y="111">C5</text>
<text x="93.6" y="112">100n</text>
<text x="159" y="114">RXD</text>
<text x="223.9" y="114">GND</text>
<text x="234.3" y="111.4">JP4</text>
<text x="265.8" y="114">GND</text>
<text x="56.3" y="117.4">4.7k</text>
<text x="77.5" y="119.2">GND</text>
<text x="85.3" y="119.2">GND</text>
<text x="98.4" y="119.2">GND</text>
<text x="159" y="119.2">D2</text>
<text x="159" y="116.6">TXD</text>
<text x="223.6" y="119.2" transform="rotate(-90 223.6 119.2)">+3.3V</text>
<text x="35.6" y="123.1">GND</text>
<text x="42.7" y="121">either T1/R4 OR</text>
<text x="42.7" y="123.8">SJ2 closed</text>
<text x="61.8" y="124.4">GND</text>
<text x="102.3" y="122.4" transform="rotate(-90 102.3 122.4)">+3.3V</text>
<text x="159" y="124.4">D4</text>
<text x="159" y="121.8">1W</text>
<text x="173.7" y="122.7">R7</text>
<text x="179.2" y="122.6">1.5k</text>
<text x="186.1" y="122.6">LED1</text>
<text x="198.3" y="123.7">+3V</text>
<text x="214.2" y="121.4">C4</text>
<text x="36.6" y="127.1" transform="rotate(-90 36.6 127.1)">IRML6344/SI2302</text>
<text x="159" y="127.1">D5</text>
<text x="159" y="129.7">D6</text>
<text x="175.4" y="131">CONFIG</text>
<text x="215.5" y="126.7">1µ</text>
<text x="51.8" y="137.5">SJ1</text>
<text x="96.8" y="134.5">100n</text>
<text x="159" y="137.5">D8</text>
<text x="159" y="132.3">D7</text>
<text x="199.1" y="134.6" transform="rotate(-90 199.1 134.6)">R9</text>
<text x="204.3" y="135.7" transform="rotate(-90 204.3 135.7)">100k</text>
<text x="258.3" y="133.3">Ant</text>
<text x="52.1" y="143.8">10µH</text>
<text x="79.8" y="140.1" transform="rotate(-90 79.8 140.1)">+3.3V</text>
<text x="99.2" y="139.7">C7</text>
<text x="159" y="142.8">D10</text>
<text x="159" y="140.1">D9</text>
<text x="182.5" y="142.3">GND</text>
<text x="192.6" y="142.8">GND</text>
<text x="257" y="138.7">ANT</text>
<text x="16.6" y="146.1">PAD1</text>
<text x="55.5" y="148.7">L1</text>
<text x="85.3" y="148">GND</text>
<text x="101" y="148">GND</text>
<text x="159" y="145.3">MOSI</text>
<text x="159" y="148">MISO</text>
<text x="41.4" y="153.2">L1 = LQH43CN100K03L</text>
<text x="112" y="155.8">IC1</text>
<text x="159" y="150.6">SCK</text>
<text x="216.1" y="153.2">GND</text>
<text x="16.6" y="156.5">BAT+</text>
<text x="16.6" y="169.6">PAD2</text>
<text x="65.2" y="173.7">C9</text>
<text x="76.5" y="173.6">C10</text>
<text x="16.6" y="177.4">BAT-</text>
<text x="30.2" y="179">10µ</text>
<text x="36.5" y="179">C8</text>
<text x="64.2" y="179">10µ</text>
<text x="76.5" y="178.9">22µ</text>
<text x="19.9" y="189.8">GND</text>
<text x="51.3" y="189.8">GND</text>
</g>
<text font-size="2.6" fill="#800000" x="49.2" y="163.7">MAX172x</text>
<g font-size="2.2" fill="#808080">
<text x="25.4" y="16.9">1</text>
<text x="25.4" y="19.5">2</text>
<text x="229.4" y="23.3">INT</text>
<text x="229.4" y="18">SCL</text>
<text x="229.4" y="20.6">SDA</text>
<text x="235.4" y="23.3">GND</text>
<text x="235.6" y="18">VCC</text>
<text x="237.6" y="20.6">A0</text>
<text x="25.4" y="35.2">11</text>
<text x="25.4" y="32.6">12</text>
<text x="79.5" y="32.6">1</text>
<text x="79.5" y="35.2">2</text>
<text x="154.1" y="35.2">4</text>
<text x="25.4" y="40.4">9</text>
<text x="25.4" y="37.8">10</text>
<text x="79.5" y="37.8">3</text>
<text x="79.5" y="40.4">4</text>
<text x="154.1" y="40.4">2</text>
<text x="154.1" y="37.8">3</text>
<text x="220.8" y="39.1">2</text>
<text x="220.8" y="41.7">3</text>
<text x="220.8" y="36.5">5</text>
<text x="226.8" y="40.2">CSB</text>
<text x="226.8" y="37.6">SDO</text>
<text x="236" y="40.3">VCCIO</text>
<text x="238.3" y="37.6">VCC</text>
<text x="247.7" y="41.7">1</text>
<text x="247.7" y="36.5">8</text>
<text x="247.7" y="39.1">6</text>
<text x="25.4" y="45.6">7</text>
<text x="25.4" y="43">8</text>
<text x="79.5" y="43">5</text>
<text x="79.5" y="45.6">6</text>
<text x="154.1" y="43">1</text>
<text x="220.8" y="44.3">4</text>
<text x="226.8" y="45.5">SCK</text>
<text x="226.8" y="42.9">SDI</text>
<text x="238" y="42.9">GND</text>
<text x="238" y="45.5">GND</text>
<text x="247.7" y="44.3">7</text>
<text x="25.4" y="53.5">4</text>
<text x="25.4" y="50.9">5</text>
<text x="25.4" y="48.3">6</text>
<text x="79.5" y="48.3">7</text>
<text x="79.5" y="50.9">8</text>
<text x="79.5" y="53.5">9</text>
<text x="25.4" y="58.7">2</text>
<text x="25.4" y="56.1">3</text>
<text x="78.3" y="56.1">10</text>
<text x="78.5" y="58.7">11</text>
<text x="25.4" y="61.3">1</text>
<text x="78.3" y="61.3">12</text>
<text x="199.9" y="78.3">1</text>
<text x="199.9" y="81">2</text>
<text x="199.9" y="83.5">3</text>
<text x="107.1" y="95.3">21</text>
<text x="107.1" y="90.1">29</text>
<text x="114.4" y="91.2">PC6(/RESET)</text>
<text x="137.1" y="93.9">PC1(ADC1)</text>
<text x="137.1" y="91.2">PC0(ADC0)</text>
<text x="153.6" y="95.3">25</text>
<text x="153.6" y="92.7">24</text>
<text x="153.6" y="90.1">23</text>
<text x="268.5" y="95.9" transform="rotate(-90 268.5 95.9)">3</text>
<text x="107.1" y="97.9">20</text>
<text x="107.1" y="100.6">18</text>
<text x="114.4" y="96.4">GND</text>
<text x="114.4" y="99.1">AREF</text>
<text x="114.4" y="101.7">AVCC</text>
<text x="132" y="101.7">PC4(ADC4/SDA)</text>
<text x="137.1" y="99.1">PC3(ADC3)</text>
<text x="137.1" y="96.4">PC2(ADC2)</text>
<text x="153.6" y="100.6">27</text>
<text x="153.6" y="97.9">26</text>
<text x="231.3" y="97.9">1</text>
<text x="231.3" y="100.6">2</text>
<text x="260" y="100.6">2</text>
<text x="41.1" y="104.5">1</text>
<text x="48.3" y="104.5">2</text>
<text x="132.2" y="104.3">PC5(ADC5/SCL)</text>
<text x="142.9" y="106.9">ADC6</text>
<text x="153.6" y="105.8">19</text>
<text x="153.6" y="103.2">28</text>
<text x="231.3" y="103.2">3</text>
<text x="231.3" y="105.8">4</text>
<text x="268.5" y="107.2" transform="rotate(-90 268.5 107.2)">1</text>
<text x="108.3" y="113.6">8</text>
<text x="108.3" y="108.4">7</text>
<text x="114.4" y="109.5">PB6(XTAL1/TOSC1)</text>
<text x="142.9" y="109.5">ADC7</text>
<text x="153.6" y="113.6">30</text>
<text x="153.6" y="108.4">22</text>
<text x="114.4" y="114.8">PB7(XTAL2/TOSC2)</text>
<text x="138.3" y="120">PD2(INT0)</text>
<text x="138.4" y="114.8">PD0(RXD)</text>
<text x="138.7" y="117.4">PD1(TXD)</text>
<text x="153.6" y="118.8">32</text>
<text x="153.6" y="116.2">31</text>
<text x="108.3" y="121.5">3</text>
<text x="108.3" y="124.1">5</text>
<text x="114.4" y="122.6">GND</text>
<text x="114.4" y="125.2">GND</text>
<text x="135.4" y="125.2">PD4(XCK/T0)</text>
<text x="138.3" y="122.6">PD3(INT1)</text>
<text x="153.6" y="124.1">2</text>
<text x="153.6" y="121.5">1</text>
<text x="229.4" y="125.2">VCC</text>
<text x="108.3" y="126.7">4</text>
<text x="108.3" y="129.3">6</text>
<text x="114.4" y="127.9">VCC</text>
<text x="114.4" y="130.4">VCC</text>
<text x="138.2" y="130.4">PD6(AIN0)</text>
<text x="140.5" y="127.9">PD5(T1)</text>
<text x="153.6" y="131.9">11</text>
<text x="153.6" y="129.3">10</text>
<text x="153.6" y="126.7">9</text>
<text x="229.4" y="127.9">GND</text>
<text x="229.4" y="130.4">MOSI</text>
<text x="138.2" y="133.1">PD7(AIN1)</text>
<text x="153.6" y="137.2">12</text>
<text x="173.1" y="137.2">1</text>
<text x="180.3" y="137.2">2</text>
<text x="229.4" y="133.1">SCLK</text>
<text x="229.4" y="135.7">MISO</text>
<text x="243.2" y="133.1">GND</text>
<text x="243.8" y="135.7">ANT</text>
<text x="50.2" y="139.8">1</text>
<text x="57.4" y="139.8">2</text>
<text x="133.6" y="143.5">PB2(SS/OC1B)</text>
<text x="137.2" y="140.9">PB1(OC1A)</text>
<text x="139.5" y="138.3">PB0(ICP)</text>
<text x="153.6" y="142.4">14</text>
<text x="153.6" y="139.8">13</text>
<text x="229.4" y="143.5">CSN</text>
<text x="229.4" y="140.9">GDO0</text>
<text x="229.4" y="138.3">GDO2</text>
<text x="243.2" y="138.3">GND</text>
<text x="132.5" y="146.1">PB3(MOSI/OC2)</text>
<text x="137.6" y="148.8">PB4(MISO)</text>
<text x="153.6" y="147.6">16</text>
<text x="153.6" y="145">15</text>
<text x="138.6" y="151.4">PB5(SCK)</text>
<text x="153.6" y="150.2">17</text>
<text x="40.3" y="158.1">1</text>
<text x="46.4" y="159.2">BATT</text>
<text x="59.9" y="159.2">LX</text>
<text x="67.3" y="158.1">5</text>
<text x="40.3" y="168.5">3</text>
<text x="46.4" y="169.7">SHDN</text>
<text x="55.2" y="171.7" transform="rotate(-90 55.2 171.7)">GND</text>
<text x="57.9" y="169.7">OUT</text>
<text x="67.3" y="168.5">4</text>
<text x="54.1" y="177.8" transform="rotate(-90 54.1 177.8)">2</text>
</g>
<g font-size="1.8" fill="#800000">
<text x="20.2" y="16.5">Gnd</text>
<text x="74.8" y="173.7" transform="rotate(-90 74.8 173.7)">+</text>
</g>
<g font-size="1.8" fill="#808080">
<text x="227.7" y="25.8">MAX44009</text>
<text x="155.1" y="47.3">PH1X4-05</text>
</g>
</svg>
